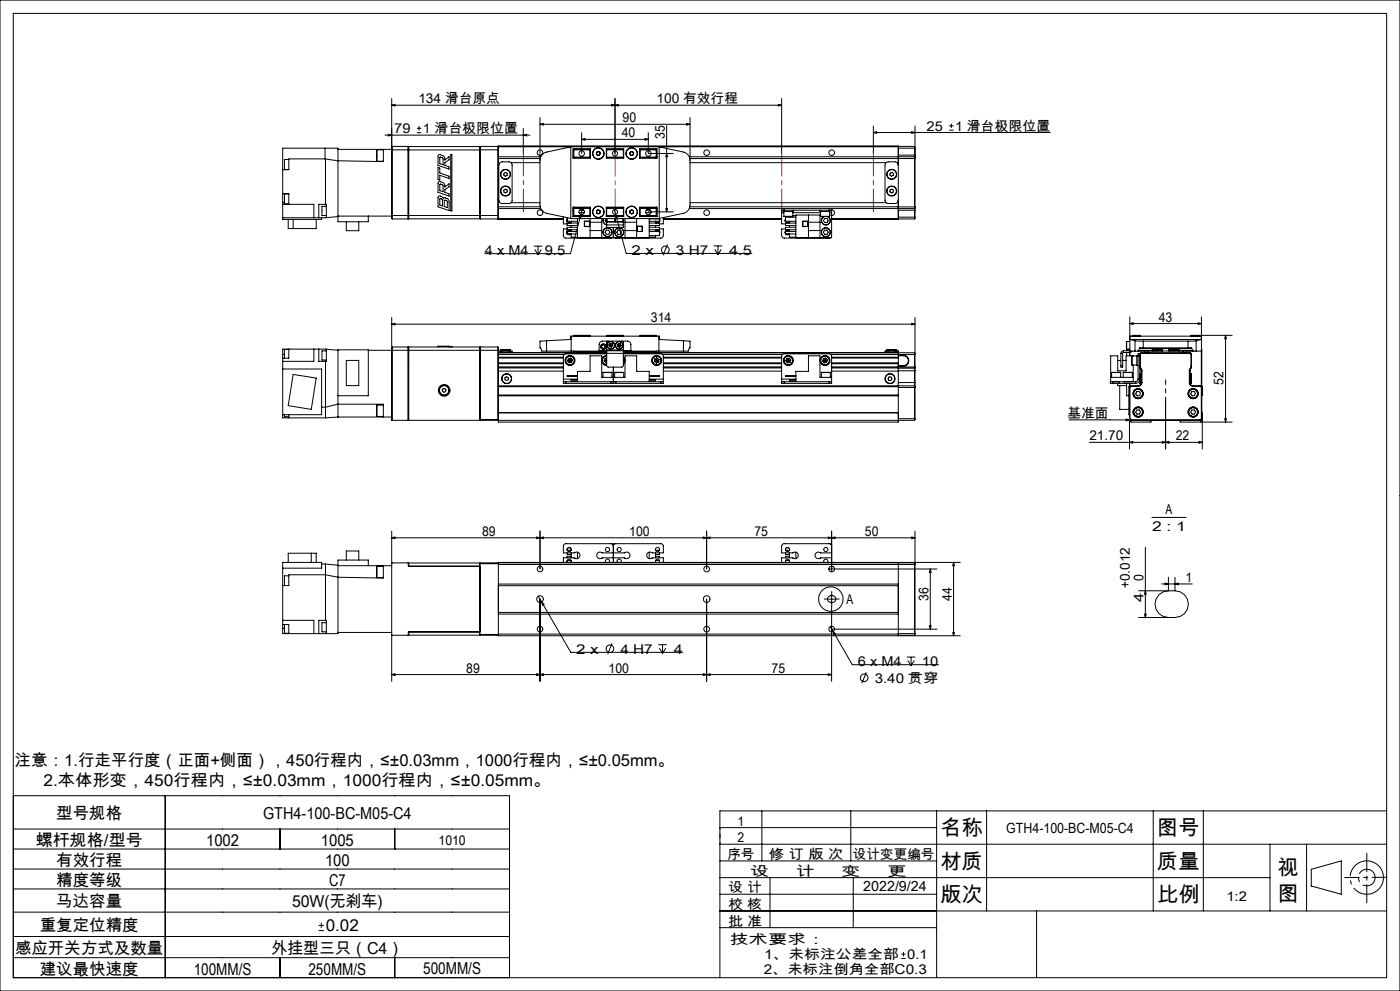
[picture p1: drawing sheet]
<svg xmlns="http://www.w3.org/2000/svg" width="420mm" height="297mm" viewBox="0 0 420 297" stroke-linecap="round" stroke-linejoin="round" font-family="sans-serif">
<g fill="none" stroke="#000" stroke-width=".3">
<path d="M0 0h420v297h-420zM4 4h412v289h-412zM117.5 31.5l1-.2v.5zM117.5 29.5v14.6M125.1 39.8h1.3M125.1 38.4h1.3M125.7 37.8v1.3M157 38.5v7.5M162 37.2l1-.2v.5zM162 35.2v26.3l.2 .9 1.3 1.4 7.7 1.7M162 37.2h45M174.5 39.8v6.2"/>
<path d="M183.5 31.3l1 .2-1 .3zM184.5 31.5l1-.2v.5zM184.5 29.5v16.5M194.5 39.8v6.2h7.5M200 37.7v25.8M206 37l1 .2-1 .3zM207 35.2v26.3l-.2 .9-.5 .8-.8 .6-7.7 1.7M233.5 31.3l1 .2-1 .3zM234.5 29.5v16.5M234.5 31.5h-117M262 39.7l1-.2v.5zM262 39.7h53.1"/>
<path d="M262 37.7v8.3M273.5 39.5l1 .2-1 .3zM274.5 37.7v24.3M284.8 39h1.3M284.8 37.7h1.3M285.4 37v1.3M84.8 58.1v2.6M84.8 58.1v-13.7h16.6v22.1h9.1v-1.7M84.8 58.1h1.8v3.1M86.6 58.1h-1.3v3h1.3M86.6 47.8h-1.3v3h1.3M97.5 47.6h-10.9v3.3h-1.8"/>
<path d="M97.5 47.6l.1 .1M97.5 44.4v3.2M97.6 47.7v13.5M101.4 44.8h16.1M113.1 44.9v3.4M113.1 44.9h1.9M113.1 48.3h1.9M115 44.8v3.6l-13.6-.2-3.8-.5M115.5 40.5h43.5M116.5 40.2l1 .3-1 .2zM117.5 44.1v.8M117.5 44.9v19.7"/>
<path d="M117.5 44.9h26.4M117.7 43.9v21.7M117.7 43.9l-.2 .2M117.7 43.9h4.7M122.4 43.9l.1 1M122.4 43.9v1M122.4 44.9v19.7M131.4 50.2l.5 .2v1.4l2.8 1v.7l-2.8-1v1.5l-.5-.2zM131.6 46.4h.1a1.54 1.54 0 0 1 1.8 1.6l1.2-1v.9l-1.2 .9v.8l1.2 .4v.7l-3.3-1.1zM131.6 54.5l.1-.1a1.54 1.54 0 0 1 1.8 1.7l1.2-1v.9l-1.2 .8v.8l1.2 .5v.7l-3.3-1.2zM131.6 58.8l.9 .1 .6 .5a1.17 1.17 0 0 1 1.6 1.2v2.5l-3.3-1.1zM132 47.1l.9 .4v1.9l-1-.4z"/>
<path d="M132 55.2l.9 .4v1.9l-1-.4zM132 59.5l.8 .3v1.9l-.9-.2zM133.3 60l.9 .3v1.9l-.9-.3zM135.2 46.3h.4v16.9h-.4zM143.9 44.9v-1h-21.3v21.7h21.3v-1M143.9 44.9v19.7M143.9 44.9l.1 .1M143.9 46.9h.1M144 44.9v19.7M144 44.9h5.5M144.1 43.9v21.7M144.1 43.9l-.1 1"/>
<path d="M144.1 43.9h5.3M149.4 43.9v21.7M149.4 43.9l.1 .2M149.5 44.1v.8M149.5 59.8l.2 .6M149.5 44v-.3h120v.3M149.5 44v.1M149.5 44.9v19.7M149.5 44h120M149.5 47.5h12.6M149.5 47h12.7M149.7 49.1l-.2 .6"/>
<path d="M149.9 48.8l.6-.3h2.1a.96 .96 0 0 1 1 1v10.5a.96 .96 0 0 1-1 1h-2a.96 .96 0 0 1-1-1v-10.5zM151.1 57l.5-.3 .5 .2 .1 .6-.5 .3-.5-.2zM151.2 51.9l.5-.2 .5 .3-.1 .6-.5 .2-.5-.3zM153.3 48.8h8.7M157 40.5l1-.3v.5zM171.2 44l-7.7 1.7-1.1 .9-.4 1.4M171.2 44v21.5M171.3 44h-.1M171.9 44.6h5.2v2.8h-5.2zM171.9 47h.1M172 44.9v2.5M172 44.9h5"/>
<path d="M172.2 44.8v2.4M172.2 44.8h4.9M172.2 44.8l-.2 .1M172.2 47.2h4.9M172.2 47.2v.2M174.5 41.8l1-.3v.5zM174.5 41.8h20M177 44.8v2.4M177 47.1h-5l.2 .1M178.9 46.1l.4 .4M179.1 45.5l-.2 .6M179.7 45.5h-.6"/>
<path d="M179.7 45.5l.4 .4M179.8 46.5h-.5M180.1 45.9l-.3 .6M181.9 44.6h5.2v2.8h-5.2zM181.9 44.8h5.2M181.9 47.2h5.2M182 44.8v2.4M182 44.9h5M182 47.1h5M187 44.8v2.4M188.9 45.9l.3 .6M189.2 46.5h.5"/>
<path d="M189.3 45.5h.5M189.3 45.5l-.4 .4M189.8 45.5l.3 .6M190.1 46.1l-.4 .4M191.9 44.8h4.9M191.9 44.6h5.2v2.8h-5.2zM192 44.8v2.4M192 44.9h5M192 47.1h5l-5.1 .1M193.5 41.5l1 .3-1 .2zM196.8 44.8v2.6M196.8 44.8l.2 .1"/>
<path d="M197 44.9v2.5M197 47h.1M197.7 44h.1M197.8 44l7.7 1.7 1.1 .9 .4 1.4M197.8 44v21.5M200 46l.2 1h-.5zM206.8 47h67.6M207 48.8h58.9M267.1 51.9l.5-.2 .4 .3-.1 .6-.5 .2-.5-.3zM267.1 56.9l.5-.2 .4 .3-.1 .6-.5 .2-.5-.3zM269.5 46.5v15.5M269.5 46.5h5v.7"/>
<path d="M269.5 49.5a.96 .96 0 0 0-1-1h-2a.96 .96 0 0 0-1 1v10.5a.96 .96 0 0 0 1 1h2a.96 .96 0 0 0 1-1M269.5 44v2.5M269.5 43.9h4.9M274.4 47v15.5M274.4 43.9v3.1M274.4 43.9l.1 .5h-5M274.4 47l.1 .2M274.5 47.2v.3h-67.6M84.8 60.7v5.1h11.7v-.5M84.8 61.2h9.4v4.1M84.8 60.7h.5M86.5 65.8v2.7h8.4v-2.7"/>
<path d="M87.9 65.8v2.7M97.9 61.8h-1.3v2.8h1.3M97.9 65.2v-4h-2.3v4.1M97.9 65.2l-13.1 .1M101.4 64.9l-3.5 .3M101.4 64.8h16.1M103.9 66.5v2.6h3.7v-2.6M117.5 64.6l.2 1M117.5 64.6h26.4M117.7 65.6h4.7M122.4 64.6v1M122.5 64.6l-.1 1"/>
<path d="M143.9 62.6h.1M144 64.6l.1 1M144 64.6h5.5M144 64.4l-.1 .2M144.1 65.6h5.3M149.5 64.6v.8M149.5 65.5v.3h19.5M149.5 65.4v.1M149.5 65.5h19.5M149.5 65.4l-.1 .2M149.5 62.5h12.7M149.5 62h12.6"/>
<path d="M153.3 60.7h8.7M160.1 73.8h2.6M160.4 74.8l1 1.5M161.4 73.8v2.5M162.4 74.8l-1 1.5M169 65v2.1h1.1M170.1 65.6l-.1 .2a.78 .78 0 0 0 .6 1M170.1 68.6h-1.1l.1 2.3 .7 .5 13.8-.1M170.1 65.2v1.1M170.1 69.4v.7h3.1M170.1 66.3h3.1M170.1 69.4h3.1"/>
<path d="M170.1 65.9v.4M170.1 69.4v.4M170.2 66.3a.63 .63 0 0 0 .6 .4 .63 .63 0 0 0 .5-.4v.5M170.2 70.1a.73 .73 0 0 0 1.1 0M170.4 70.1h.7M170.6 68.9l-.6 .4 .1 .8M170.9 68.9l.4 .2M171.2 65.5h26.6M171.3 66.6l-.4 .2M171.3 68.9v.5a.61 .61 0 0 0-.5-.4 .61 .61 0 0 0-.6 .4M171.3 67.6v.5M171.3 70.1v1h1.9"/>
<path d="M171.9 63.4h.1M171.9 64.8h.5M171.9 62.1h5.2v2.8h-5.2zM171.9 63h.1M171.9 62.5h.1M172 62.1v2.5M172 64.6h5M172 64.6l.2 .2M172.2 62.3v2.5M172.2 64.8h4.9M172.2 62.3l-.2 .1h5M172.2 62.3h4.9"/>
<path d="M172.2 62.1v.2M172.4 64.8l-.1 .1M172.4 64.8h.1M173.2 65.5v5.8h21.6v-5.8M173.2 64.8v.1M173.2 66.8h-3.1v.8h3.1M173.2 68.1h-3.1v.8h3.1M173.7 63.7h1.6M173.8 63h1.4M174.3 64.3v1l-.5-.1zM174.3 64.3l-3.2 11.7h-25.6M174.7 62.7l-.4 1.6"/>
<path d="M175.3 66.3h1.6v1.6h-1.6zM175.4 66.4h1.4v1.4h-1.4zM177 62.3v2.6M177 65.5v5.8M177 66.6h3.5M177 69.1h3.5M179 63.3l.1 .6M179.1 63.9l.5 .2M179.4 62.9l.6 .2M179.4 62.9l-.4 .4M180 63.1l.1 .6M180.1 63.7l-.5 .4"/>
<path d="M180.5 65.5v5.8M181.9 62.1h5.2v2.8h-5.2zM181.9 64.8h5.2M181.9 65.5l-.4 .6 .5 .6M181.9 69h.7l.4 .6-.4 .6h-.7l-.4-.6zM181.9 62.3h5.2M182 67.4v.8h5v-.8M182 67.4a1.4 1.4 0 0 1-1-1.9v.1a1.32 1.32 0 0 0 1 1.8M182 62.3v2.6M182 65.5v1.9M182 64.6h5M182 67.4h5"/>
<path d="M182 62.4h5M182.1 66.5h2.3M182.1 65.5v1M182.5 64.8v.1M184 68.2v3.1M184.3 62.8l.4 1.4M184.4 65.5v1M184.6 66.5h2.3M184.6 65.5v1M184.7 64.2l.5 .9-.5 .2zM184.7 64.2l3.2 11.7h37.7M185.4 69h.7l.4 .6-.4 .6h-.7l-.4-.6z"/>
<path d="M186.5 64.8v.1M186.9 65.5v1M187 65.6v1M187 65.8v.7M187 62.3v2.6M187 65.5v1.9M187.5 65.5v5.8M187.5 66.6h3.5M187.5 69.1h3.5M189 63.8l.5 .3M189 63.2v.6M189.5 62.9l.5 .3"/>
<path d="M189.5 62.9l-.5 .3M190 63.8l-.5 .3M190 63.2v.6M191 65.5v5.8M191.1 67.8h1.6v1.6h-1.6zM191.9 64.8h4.9M191.9 62.1h5.2v2.8h-5.2zM191.9 62.3l5.1 .1h-5M192 62.3v2.5M192 64.6h5M193.7 63.7h1.6M193.9 63h1.3"/>
<path d="M194.5 63.5h7.5M194.8 64.8v.1M194.8 65.6h3v.7M194.8 66.8h3v.8h-3M194.8 68.1h3v.8h-3M194.8 66.3h3M194.8 69.4h3M195.7 64.8v.1M195.7 64.8h1.4M195.7 64.8h.1M196.6 66.6l.5 .2M196.6 68.9l.1 .5a.61 .61 0 0 1 .6-.4 .61 .61 0 0 1 .5 .4"/>
<path d="M196.6 65.5v.1M196.6 67.6v.5M196.6 70.6v.5h-1.8M196.8 65.5l-.1 .1M196.8 62.1v2.7M197 63.4h.1M197 62.1v2.5M197 63h.1M197 62.5h.1M197 64.6l-.2 .2M197.1 68.9l-.5 .2M197.1 65.5l-.2 .1"/>
<path d="M197.4 65.5l.2 .1M197.4 68.9l.5 .4-.1 .8M197.7 65.5l.1 .1M197.8 65.6l.1 .8-.5 .4M197.8 68.6h1.2v2.1l-.3 .5-.4 .2-13.9-.1M197.8 69.4v.4M197.8 66.3a.63 .63 0 0 1-.5 .4 .63 .63 0 0 1-.6-.4l-.1 .5M197.8 65.9v.4M197.8 69.4v1.2h-3M199 65.2v1.9h-1.2M199 65.8h35.5M199 65.5h35.5"/>
<path d="M199.7 62.5h.5l-.2 1zM200.2 73.3l-1.3 3.2M206.8 62.5h28.5M206.9 62h62.6v.5M207 60.7h58.9M214.1 73.7h2.6M214.4 74.7l1 1.6M215.4 73.7v2.6M216.4 74.7l-1 1.6M234.5 63h.8M234.5 63v.7M234.5 62.5v.5"/>
<path d="M234.5 63.7v3.4h1.2M234.5 63.7h.7M235 63v.4h3v-.4M235.2 64.8h2.6M235.2 63.4v1.4M235.3 62.5v.5M235.3 63h13.4M235.3 62.5h13.4M235.7 65.6l-.2 .2a.78 .78 0 0 0 .6 1M235.7 68.6h-1.2l.1 2.3 .7 .5 13.8-.1M235.7 66.3a.63 .63 0 0 0 .5 .4 .63 .63 0 0 0 .6-.4l.1 .5M235.7 69.4v.7h3.1"/>
<path d="M235.7 66.3h3.1M235.7 69.4h3.1M235.7 65.9v.4M235.7 69.4v.4M235.7 70.1a.69 .69 0 0 0 1.1 0M235.9 70.1h.7M236.1 68.9l-.6 .4 .2 .8M236.4 68.9l.5 .2M236.9 66.6l-.5 .2M236.9 68.9l-.1 .5a.61 .61 0 0 0-.6-.4 .61 .61 0 0 0-.5 .4M236.9 64.9v.2M236.9 67.6v.5"/>
<path d="M236.9 70.1v1h1.9M237.8 64.6h1M237.8 63.4v1.4M237.8 63.7h8.4M238.8 65.1h-3.1v1.2M238.8 66.8h-3.1v.8h3.1M238.8 68.1h-3.1v.8h3.1M240.8 66.3h1.6v1.6h-1.6zM240.8 66.4h1.6v1.4h-1.6M242.5 64.4v6.9M242.5 66.6h3.5M242.5 69.1h3.5"/>
<path d="M246 63v.4h3v-.4M246 64.4v6.9M246.2 64.8h2.6M246.2 63.4v1.4M247.1 64.9l-.4 .3-.3 .9M247.3 64.9l-.5 .4-.3 .8M247.4 65.5h.7l.4 .6-.4 .6h-.7l-.4-.6zM247.4 69h.7l.4 .6-.4 .6h-.7l-.4-.6zM248.2 64.9a1.29 1.29 0 0 1 .3 2.3 1.29 1.29 0 0 1-2-1.1M248.4 64.9a1.34 1.34 0 0 1 .1 2.3 1.34 1.34 0 0 1-2.1-1.1M248.7 63h.8M248.7 62.5h25.7"/>
<path d="M248.7 62.5v.5M248.8 63.4v1.4M248.8 64.4h.7M248.8 63.7h.7M249.5 63v.7M249.5 62.9a.85 .85 0 0 1 .9 .8 .85 .85 0 0 1-.9 .9M249.5 62.5v.5M249.5 63.7v7.6h-10.7v-6.9h7.4M249.5 65.5h20M269.5 62v.5M269.5 62.5v.5M269.5 65.5v.3h-20"/>
<path d="M269.5 63v2.5M269.5 65.6h4.9M269.5 65.1h5M269.5 63h5M269.5 62h5M274.4 62.5v3.1M274.5 62v.3M274.5 62.3v.7M274.5 65.1l-.1 .5M274.5 63v2.1M274.5 62.3l-.1 .2M117.5 97.2l1-.3v.5z"/>
<path d="M117.5 95.1v30.9h156.9M117.5 97.2h157M273.5 96.9l1 .3-1 .2zM274.5 95.1v14.9M338.9 97l1-.3v.5zM338.9 95v10.7M338.9 97h21.5M359.4 96.7l1 .3-1 .2zM360.4 95v10.2h-1.6M84.8 106.2v1.1M84.8 107.3v17.9h12.8M84.8 110.6h11.7v13.7h-11.7"/>
<path d="M84.8 106.2h.5M86.6 104.7h-1.3v2.6M86.6 104.6v2.7h-1.8M87.9 112.2l7 1.1-1.5 9.4-6.9-1.1zM94.2 104.6v3.7h-9.4M95.6 104.6v3.7h2.3v-3.6M97.6 108.3v16.9M97.9 105.2h-1.3v2.7h1.3M97.9 104.7l-13.1-.1v1.6M97.9 104.7l3.5 .3M101.4 118.6h9.1v-13.8h-9.1v20.2M103.9 108h3.7v7.6h-3.7z"/>
<path d="M110.5 105h12M117.7 104v22M117.7 104l-.2 1M117.7 104h4.7M122.4 104v1M122.4 104h.1M122.4 105v21M122.5 104v1M122.5 109.5h.1M122.6 105v-1h21.3v1M122.6 105h21.3M122.6 105v21"/>
<path d="M131.4 104v-.3h3.3v.3M132.9 116.6l.5-.2 .4 .5-.2 .5-.5 .1-.4-.4zM135.2 104h.4M143.9 105l.1 .1M143.9 105v21M143.9 107h.1M144 105h5.5M144 105v21M144.1 104l-.1 1M144.1 104v21.7M144.1 104h5.3M149.4 104v21.7"/>
<path d="M149.4 104l.1 1M149.5 115.6v.3M149.5 105.7h1.1M149.5 115.9v10.6h120v-10.6M149.5 105.7h32.5M149.5 105v10.6M149.5 115.6h124.9M149.5 106.3h19.7M149.5 115.9h120M149.5 118.4h120M149.5 118.6h120M149.5 109h19.5"/>
<path d="M149.5 108.9h19.5M149.5 107.1h19.5M149.5 107.2h19.5M149.5 107.3h19.5M149.5 108.8h19.5M149.5 110h19.5M149.5 110.3h19.5M149.5 111.2h19.5M150.1 105.1l.1 .1M150.1 104.9h3M150.1 105.1h3M150.1 104.9v.2"/>
<path d="M150.1 104.9h.1M150.2 104.9h2.9M150.5 105.7h.1M150.6 105.2h-1v.5M150.6 105.2h2M150.6 105.2v.5M150.6 105.7h2M151.5 113.2l.5-.3 .5 .3v.6l-.5 .2-.5-.2zM152.6 105.7h29.4M152.6 105.2h1v.5M152.6 105.2v.5M153.1 105.1v.1"/>
<path d="M153.1 104.9v.2M164 102.1l-2 .1v2h.2a.92 .92 0 0 0 .4 1 .92 .92 0 0 0 .9 0h.5M164 102.1l7.2-.4v-1h26.6v1l7.2 .4M164 105.2h18M164 102.1v3.1M169 114.4v.5h.8M169 114.4h.8M169 113.6v.8M169 113.6h4.2M169.8 114.4h13.5M169.8 114.9h13.5M169.8 114.4v.5"/>
<path d="M170.3 108.1l.4 .6M170.6 107.4l-.3 .7M170.6 107.4l.4 .7M171 108.1h-.7M171 108.1l-.3 .6M171 108.1l.4 .6M171.3 107.3l.4 .6M171.3 107.3l-.7 .1M171.3 107.3l-.3 .8M171.3 100.7v4.5M171.4 108.7h-.7M171.7 107.9l-.3 .8"/>
<path d="M171.7 107.9l-.7 .2M172 100.6h5M172 100.6v.1M172 105.2v.5M172 105.4h10M172.2 100.5h4.8v.2M172.2 100.5v.2M172.2 105.2v.5M172.2 100.5l-.2 .1M173.2 113.7h-1.9v.4h1.9M173.2 114.4v-3.1h3.8v-4.7h3.5v6.5h7v-6.5h3.5v4.7h3.8v3.1M173.2 112.6h-3.1v.2h3.1"/>
<path d="M179.7 105.2v-1.9a1.09 1.09 0 0 1 1.1-1.1h7.4a1.09 1.09 0 0 1 1.1 1.1v1.9M179.7 105.1h2.3M180.9 111.7h2.7M180.9 111.7v1.4M181.3 108.1l.4 .6M181.6 107.4l-.3 .7M181.6 107.4l.4 .7M182 105.1v.8M182 104.9v.2M182 106.5a1.5 1.5 0 0 0-1.5 1.5 1.5 1.5 0 0 0 1.5 1.5M182 106.7a1.36 1.36 0 0 0-1.4 1.3 1.36 1.36 0 0 0 1.4 1.4M182 106l-12.7 .2-.3 .4v7"/>
<path d="M182 106.7a1.29 1.29 0 0 0-1.3 1.3 1.29 1.29 0 0 0 1.3 1.3M182 100.7v-.2h5v.2M182 105.1h5M182 104.9h5M182 105.9h5M182 105.9v3.6M182 107.4h-.4M182 108.7h-.3M182 108.1h-.7M182 108.1l-.3 .6M182 100.6h5M182.5 102.2l-.5 .5v2.2"/>
<path d="M182.7 103.4l.2 .5M182.7 103.4l.6 .1M182.9 103.9l.5 .1M183.1 102.9l-.4 .5M183.1 102.9l.5 .1M183.1 102.9l.2 .6M183.3 114.4h1.4M183.3 114.9h.7M183.3 103.5l-.4 .4M183.3 103.5l.1 .5M183.3 103.5l.5 .1M183.3 114.4v.5"/>
<path d="M183.6 111.7v1.4M183.6 103l.2 .6M183.6 103l-.3 .5M183.8 103.6l-.4 .4M184 114.9h.7M184 110v4.9M184.4 111.7h2.7M184.4 111.7v1.4M184.7 114.4h13.6M184.7 114.4v.5M184.7 114.9h13.6M185.2 103.4l.2 .5"/>
<path d="M185.2 103.4l.5 .1M185.4 103.9l.5 .1M185.6 102.9l-.4 .5M185.6 102.9l.5 .1M185.6 102.9l.1 .6M185.7 103.5l-.3 .4M185.7 103.5l.2 .5M185.7 103.5l.6 .1M186.1 103l.2 .6M186.1 103l-.4 .5M186.3 103.6l-.4 .4M186.5 102.2l.5 .5v2.2"/>
<path d="M187 105.1v.8M187 105.9v3.7l-.2 .4h-4.4l-.4-.5M187 104.9v.2M187 106.9a1.49 1.49 0 0 1 0 2.2M187 107.1a1.31 1.31 0 0 1 0 1.8l.1-.1a1.38 1.38 0 0 0-.1-1.6M187 106l11.7 .2 .3 .4v7M187 105.7h79.5M187 105.7h87.4M187 105.2h18M187 105.1h2.3M187 105.4h10M187.1 111.7v1.4"/>
<path d="M192 100.6h5M194.8 113.7h1.8v.4h-1.8M194.8 112.6h3v.2h-3M194.8 113.6h4.2M196.3 108.4l.7 .4M196.4 107.6l-.1 .8M196.4 107.6l.6 .5M196.8 100.5h-4.8v.2M196.8 100.5v.2M196.8 105.2v.5M196.8 100.5l.2 .1M197 108.1l.6 .4"/>
<path d="M197 108.1v.7M197 108.1l-.7 .3M197 100.6v.1M197 105.2v.5M197.1 107.3l-.7 .3M197.1 107.3l.6 .4M197.1 107.3l-.1 .8M197.6 108.5l-.6 .3M197.7 100.7v4.5M197.7 107.7l-.1 .8M197.7 107.7l-.7 .4M198.3 114.4h.7"/>
<path d="M198.3 114.4v.5M198.8 106.3h35.9M199 114.4v.5h-.7M199 113.6v.8M199 109h35.5M199 108.9h35.5M199 107.1h35.5M199 107.2h35.5M199 107.3h35.5M199 108.8h35.5M199 110h35.5M199 110.3h35.5"/>
<path d="M199 111.2h35.5M205 102.1l2 .1v2h-.2a.92 .92 0 0 1-.4 1 .92 .92 0 0 1-.9 0h-.5M205 102.1v3.1M234.5 114.4v.5h.8M234.5 114.4h.8M234.5 113.6v-6.8l.4-.7 14-.1 .6 .6v8.3h-.8M234.5 113.6v.8M234.5 113.6h4.3M235.3 114.4h13.4M235.3 114.9h13.4M235.3 114.4v.5M235.8 108.1l.4 .6"/>
<path d="M236 107.4l-.2 .7M236 107.4l.5 .7M236.5 108.1h-.7M236.5 108.1l-.3 .6M236.5 108.1l.5 .6M236.8 107.3l.4 .6M236.8 107.3l-.8 .1M236.8 107.3l-.3 .8M237 108.7h-.8M237.2 107.9l-.2 .8M237.2 107.9l-.7 .2M238.8 113.7h-1.9v.4h1.9"/>
<path d="M238.8 112.6h-3.1v.2h3.1M246.4 111.7h2.7M246.4 111.7v1.4M246.8 108.1l.4 .6M247.1 107.4l-.3 .7M247.1 107.4l.4 .7M247.5 108.1h-.7M247.5 108.1l-.3 .6M247.5 108.1l.4 .6M247.8 107.3l.4 .6M247.8 107.3l-.7 .1M247.8 107.3l-.3 .8"/>
<path d="M247.9 108.7h-.7M248.2 107.9l-.3 .8M248.2 107.9l-.7 .2M248.7 114.4h.8M248.7 114.4v.5M249.1 111.7v1.4M249.5 113.1h-3.5v-6.5h-3.5v4.7h-3.7v3.1M249.5 109h20M249.5 108.9h20M249.5 107.1h20M249.5 107.2h20M249.5 107.3h20"/>
<path d="M249.5 108.8h20M249.5 110h20M249.5 110.3h20M249.5 111.2h20M266 105.1l.1 .1M266 104.9h3M266 105.1h3M266 104.9v.2M266.5 105.7h3M266.5 105.2h-1v.5M266.5 105.2h2M266.5 105.2v.5"/>
<path d="M266.7 113h.6l.3 .5-.3 .5h-.6l-.3-.6zM268.5 105.2h1v4.8M268.5 105.2v.5M269 105.1l-.1 .1M269 105.1h.1M269 104.9v.2M269.5 111.2v4.7M269.5 110v.3M269.5 110.3v.9M269.5 110h5M269.5 116.1h5M269.5 114.6h5"/>
<path d="M269.5 106.4h1.5M269.5 106.6h1.5M269.5 109.7h1.5M269.5 110.3h4.9M269.5 109.6h1.5M269.5 111.1h5M271 106.4a1.66 1.66 0 0 1 1.7 1.7 1.66 1.66 0 0 1-1.7 1.6M271 106.6a1.5 1.5 0 0 1 1.5 1.5 1.5 1.5 0 0 1-1.5 1.5M271 106.4v.2M271 109.6v.1M274.4 115.6v10.4M274.4 110.3v5.3"/>
<path d="M274.4 105.7v4.6M274.4 105.7l.1 .6h-25.2M274.4 115.6l.1 .2M274.5 115.8v.3M274.5 114.6v1.2M274.5 110v.2M274.5 110.2v.9M274.5 111.1v3.5M274.5 116.1v9.4M274.5 110.2l-.1 .1M333.2 114.4l-.1 .5h.7M333.2 113.1h6.8"/>
<path d="M333.2 114.4h7.5M333.5 111.7h2.7M333.5 111.7v1.4M333.8 114.9h2M333.8 114.4v.5M335.3 114.9v.7h2.7M335.3 108h1M335.8 114.9h1.5M335.8 114.4v.5M335.9 115.6v7.1h2.8M336.2 111.7v1.4M336.3 109.5v.5h.5v-.5"/>
<path d="M336.3 109.5h.5M336.3 105.9h.5M336.3 105.9v3.6M336.8 108h1M336.8 105.9v3.6M337 111.7h2.7M337 111.7v1.4M337 105.1l-.4 .2-.3 .6M337 105.7l-.2 .2M337 105.1h1.9M337 105.7h1.9M337 105.1v.6"/>
<path d="M337.3 114.9h3.4M337.3 114.4v.5M338 102.3v2.3M338 114.9v3.7h.8M338 104.6h.9M338 102.3h.9M338 105.7v.9M338.7 118.6v5.7h.1M338.8 105v.1M338.8 105.7v.9M338.8 114.9v.8M338.8 116.1v9.4"/>
<path d="M338.8 105h.1M338.8 104.8h-.8v.3M338.8 116.1h.2M338.9 104.6l-.1 .4M338.9 100.7h.1M338.9 105.2h1.6M338.9 100.7h21.5M339 105.6v1M339 114.9v.7M339 116.1v9.4M339.3 115.8l-.3 .3M339.3 115.8l-.2-.1-.3 .4"/>
<path d="M339.3 115.8h2.1M339.5 106.7l.1 2.7zM339.6 105.2l-.7 .5M339.6 109.4h1.4M339.7 100.6h2.5M339.7 100.6v.1M339.7 111.7v1.4M339.8 100.5h2.2M339.8 100.5v.2M339.8 100.5l-.1 .1M340 106.6v.1M340 109.4v5"/>
<path d="M340.5 102.1l2.5 .1M340.5 105.2h.9M340.5 102.1v3.1M340.7 114.4v.5M341 117.4l.7-.1 .5 .6-.3 .7h-.8l-.4-.5zM341 106.7l-3.2-.1v4.5h-2.5v-4.5h-2.1v7.8M341.4 106.5h-.4v3h.4M341.4 113.6l-.1 .4-.6 .4M341.4 115.6l-2.7 .2v2.6l.1 .1M341.4 105.2h2M341.4 113.6h.5M341.4 106.8h.5"/>
<path d="M341.4 106.8v6.8M341.4 115.6v.2M341.5 105.1h4.2M341.9 106.3v-.3h-.5v.8M341.9 113.6a1.33 1.33 0 0 1-1.2 1.3M341.9 106.3h.2M341.9 106.3v7.3M342 100.5v.2M342 104.2v.3M342 104.5h15.3M342 100.5l.2 .1M342.1 112v3"/>
<path d="M342.1 112h.2M342.1 115h.2M342.1 110l.1 .2M342.1 110.3l.3 .8M342.1 110v.3M342.1 106.3v3.7M342.2 110.4l.2 .5v4.1M342.2 104.2l-.2 .3M342.2 110.2l.4 .9M342.2 100.6v.1M342.2 110.2l-.1 .1M342.3 112l.1 .1"/>
<path d="M342.3 112v3M342.4 114.9l-.1 .1M342.4 105.9l-.3 .4M342.4 105.7l-.5 .6M342.4 114.6a1.02 1.02 0 0 1-1 1M342.4 105.7h14.5M342.4 105.9h14.5M342.4 114.6h.2M342.4 111.1h.2M342.4 105.7v.2M342.4 111.1v3.5M342.6 114.6a1.14 1.14 0 0 1-1.2 1.2"/>
<path d="M342.6 111.1v3.5M343 104.2h-.3a1.02 1.02 0 0 0-1.3 1M343 102.2h13.4M343 102.2v2M343 104.2h13.4M343.4 105.2v.5h1M343.4 105.2h1M343.7 105.7h.1M344.4 105.2h10.5M344.4 105.7h.3M344.4 105.2v.5M345.7 105.1l.1 .1"/>
<path d="M345.7 104.9h3M345.7 105.1h3M345.7 104.9v.2M348.7 105.1l-.1 .1M348.7 104.9v.2M350.7 104.9h3M350.7 105.1l.1 .1M350.7 105.1h3M350.7 104.9v.2M353.7 105.1l-.1 .1M353.7 105.1h4.2M353.7 104.9v.2"/>
<path d="M354.9 105.2h1M354.9 105.7h-.2M354.9 105.2v.5M355.7 105.7h.1M355.9 105.2v.5h-1M355.9 105.2h2M356.4 104.2h.3a1.01 1.01 0 0 1 1.2 1M356.4 102.2v2M356.8 114.6a1.09 1.09 0 0 0 1.1 1.2M356.8 114.6h.1M356.8 111.1h.1M356.8 111.1v3.5"/>
<path d="M356.9 105.9l.4 .4M356.9 114.6a.96 .96 0 0 0 1 1M356.9 105.7l.5 .6M356.9 105.7v.2M356.9 111.1v3.5M357 114.9v.1M357 112v.1M357 112v3M357 112h.3M357 115h.3M357.2 110.2l-.4 .9M357.2 110.2l.1 .1"/>
<path d="M357.2 100.6h2.5M357.2 100.6v.1M357.2 110.4l-.2 .7v3.9M357.2 104.2l.1 .3M357.3 110.3l-.4 .8M357.3 112v3M357.3 110l-.1 .2M357.3 110h.1M357.3 106.3h.1M357.3 106.3v3.7M357.3 100.5v.2M357.3 104.2v.3"/>
<path d="M357.3 100.5l-.1 .1M357.4 110l-.1 .3M357.4 106.3v3.7M357.5 117.4l.7-.1 .4 .6-.2 .7h-.8l-.4-.5zM357.9 105.2h.9M357.9 115.6l2.8 .2-.2 2.7M357.9 115.8h2.1M357.9 115.6v.2M358.8 102.1l-2.4 .1M358.8 102.1v3.1M359.7 100.6l-.2-.1v.2M359.7 100.6v.1"/>
<path d="M360 115.8l.4 .3M360 115.8l.3-.1 .2 .4M360.4 116.1h.1M360.4 101.7h-21.5l1.6 .4M360.4 101.7l-1.6 .4M360.4 100.7v1M360.4 105.2v10.4M360.4 116.1v9.4M360.4 104.6l.1 .4M360.4 105h.1M360.5 105v10.7M360.5 116.1v9.4"/>
<path d="M367.7 100.5v26M367.7 100.5l.2 1h-.5zM369.6 100.5h-12.3M85.3 124.3v.6h1.3M86.6 124.3v.9M96.5 122h1.1l3.8-.9h13.6v3.9M101.4 125h16.1M101.4 125l-3.8 .2M113.1 121.4v3.4M113.1 121.4h1.9M113.1 124.8h1.9M144.1 125.7l-.1 .2"/>
<path d="M144.1 125.7h5.3M149.4 125.7l.1 .2M149.5 123.8h120M149.5 123.6h120M269.5 125.5h5M274.5 125.5l-.1 .5M320.7 125.8l18.1 .1M337.8 125.6l1 .3-1 .2zM338.8 125.5l.5 .5M338.8 125.5h.2M338.8 132.6l1-.3v.5zM339 125.5l.3 .3"/>
<path d="M339.3 125.8h20.7M339.3 126h20.7M339.3 125.8v.2M341 122.9l.7-.1 .5 .6-.3 .7h-.8l-.4-.5zM345.7 126l-.5 .5h-5.9l-.5-.5v8.5M348.7 132.3l1 .3-1 .2zM349.7 132.6l1-.3v.5zM349.7 120.4v14.1M353.7 126l.5 .5h15.4M357.5 122.9l.7-.1 .4 .6-.2 .7h-.8l-.4-.5zM359.7 132.3l1 .3-1 .2zM360 125.8v.2"/>
<path d="M360.4 125.5l-.4 .3M360.4 125.5h.1M360.5 125.5l-.5 .5M360.5 123.5l.2 11M360.7 126l-.5 .5M360.7 132.6h-33.9M367.4 125.5h.5l-.2 1zM117.5 159.2v45M162 159.2v11.3M212 159.2v11.3M249.5 159.2v12.2M274.5 159.2v30.7"/>
<path d="M345.6 155.1h10.2M84.8 170.3h11.7v-1.7h-11.7v18.6M86.5 168.6v-2.8h8.4v2.8M86.6 172.6h-1.3v2.9M93.4 165.8v2.8M96.5 169h1.1M97.6 169v16.9M97.6 169l3.8 .4M101.4 169.5h16.1M103.9 167.8v-2.7h3.7v2.7M110.5 169.5v-1.7h-9.1v22.1h-16.6v-1.6M113.1 169.7v3.4"/>
<path d="M113.1 169.7h1.9M113.1 173.1h1.9M115 169.5v3.7l-13.6-.2-3.8-.7h-11v3.2h-1.8M117.5 161.2l1-.3v.5zM117.5 168.8l4.9-.1 .1 1h21.4l.1 .2M122.6 168.7h21.3v1h-21.3zM144 168.9h5.5M149.5 168.8h-5.5v21.4h5.5M149.5 168.7h124.9M149.5 175h120M149.5 175.5h120M161 160.9l1 .3-1 .2z"/>
<path d="M161.5 178.7l1 1.7M162 179.6v24.6M162 161.2l1-.3v.5zM169 168.6v-1.4h3.3a1.03 1.03 0 0 0 1.4 0 1.03 1.03 0 0 0 0-1.5 1.03 1.03 0 0 0-1.4 0h-3.3l.1-2.4 .5-.4h13.8l.4 .3 .2 .5 .1-.4 .5-.4h13.8l.4 .3 .2 .3v2.2h-3.2a1.03 1.03 0 0 0-1.5 0 1.03 1.03 0 0 0 0 1.5 1.03 1.03 0 0 0 1.5 0h3.2v1.4M170.1 168.4l.1-.4h1.1v.4M170.1 164.5v.4M170.1 165.7v.5h1.2M170.2 164.9h1.1M170.3 168.6a.63 .63 0 0 1 .5-1 .63 .63 0 0 1 .5 1M170.4 164.2h.7M171.3 164.5v.4M171.3 165.7v1.5"/>
<path d="M171.3 166.7h-1.2v.5M173.2 165.5v1.9M179.2 165.9a1.03 1.03 0 0 1 1.5-.2h6.6a1.03 1.03 0 0 1 1.4 0 1.03 1.03 0 0 1 0 1.5 1.03 1.03 0 0 1-1.4 0h-6.6a1.01 1.01 0 0 1-1.4 0 1.01 1.01 0 0 1-.1-1.3zM181.7 168.6a.64 .64 0 0 1 .5-1 .64 .64 0 0 1 .6 1M183.6 163.1h.8M184 163.1v5.5M185.2 168.6a.63 .63 0 0 1 .6-1 .63 .63 0 0 1 .5 1M194.8 165.5v1.9M196.6 164.5v.4M196.6 165.7v1.5M196.6 168.4v-.4h1.2v.4M196.6 166.7h1.2v.5"/>
<path d="M196.7 164.9h1.1M196.7 168.6a.63 .63 0 0 1 .6-1 .63 .63 0 0 1 .5 1M197.8 164.5v.4M197.8 165.7v.5h-1.2M211 160.9l1 .3-1 .2zM212 179.6v24.6M212 161.2l1-.3v.5zM235.7 168.4v-.4h1.2v.4M235.7 164.5v.4M235.7 165.7v.5h1.2M235.7 164.9h1.1M235.7 168.6a.64 .64 0 0 1 .6-1 .64 .64 0 0 1 .5 1"/>
<path d="M235.9 164.2h.7M236.9 164.5v.4M236.9 165.7v1.5M236.9 166.7h-1.2v.5M238.8 165.5v1.9M247.2 168.6a.64 .64 0 0 1 .6-1 .64 .64 0 0 1 .5 1M248.2 179.6h2.6M248.5 160.9l1 .3-1 .2zM248.5 178.8a1.21 1.21 0 0 1 1.7-.2 1.21 1.21 0 0 1 .3 1.7 1.21 1.21 0 0 1-1.7 .1 1.21 1.21 0 0 1-.3-1.6zM248.6 170.5h32.5M249.1 163.1h.4M249.5 161.2l1-.3v.5z"/>
<path d="M249.5 163.7l-.1-.4-.5-.4h-13.8l-.5 .4-.1 2.4h3.2a1.03 1.03 0 0 1 1.5 0 1.03 1.03 0 0 1 0 1.5 1.03 1.03 0 0 1-1.5 0h-3.2v1.4M249.5 165.7h-3.3a1.03 1.03 0 0 0-1.4 0 1.03 1.03 0 0 0 0 1.5 1.03 1.03 0 0 0 1.4 0h3.3M249.5 178.3v2.5M269.5 168.6v21.9M273.5 160.9l1 .3-1 .2zM274.4 168.7v21.7M274.4 168.7l.1 .5h-125M274.5 161.2h-157M279.1 170.5v18.1M279.1 170.5l.2 1.1h-.5zM286.1 168.6v21.9M286.1 168.6l.2 .9h-.5z"/>
<path d="M288.1 168.6h-138.6v21.9h138.6M341.6 177.1h10.9M343.6 164v21.1M343.6 177.1l.3 1h-.5zM348.5 175h9.2M349.5 174.8l1 .2-1 .3zM350.5 173v4.1a4 4 0 0 0-4 4 4 4 0 0 0 4 4M352.5 175l1-.2v.5zM352.5 177.1a4 4 0 0 1 4 4 4 4 0 0 1-4 4h-10.9M352.5 173v4.1M84.8 187.2v1.1M84.8 185.9h9.4v4"/>
<path d="M84.8 187.2h1.8v2.7M84.8 188.3h.5M85.3 187.2v2.6h1.3M95.6 189.9v-4h2.3v4M97.9 186.6h-1.3v2.8h1.3M101.4 189.5h16.1M122.6 189.4v1h21.3v-1M143.9 189.4h-21.4l-.1 1-4.9-.2M144 189.2l-.1 .2M144 190.1h5.5M149.5 184h120M149.5 190h120"/>
<path d="M149.5 183.5h120M162.5 180.4l.7 .7-.4 .3zM162.5 180.4l8.7 15.1h33.7M183.6 192.8l-1.3 3.3M197.5 193.2h2.6M197.8 194.2l1 1.6M198.8 193.2v2.6M199.7 194.2l-.9 1.6M249.1 187.8l.8 1.5M249.5 188.6h31.6M249.5 181.8v22.4M249.9 189.3l.7 .7-.4 .3z"/>
<path d="M249.9 189.3l5.8 9.9h25.9M269.5 190.4h4.9M269.5 189.9h5M272 196.9h2.6M272.3 197.9l1 1.6M273.3 196.9v2.6M274.3 197.9l-1 1.6M274.5 189.9l-.1 .5M278.8 187.5h.5l-.2 1.1zM285.8 189.5h.5l-.2 1zM343.4 184.1h.5l-.3 1zM117.5 202.2l1-.3v.6z"/>
<path d="M117.5 202.2h132M161 201.9l1 .3-1 .3zM162 202.2l1-.3v.6zM211 201.9l1 .3-1 .3zM212 202.2l1-.3v.6zM248.5 201.9l1 .3-1 .3zM259.9 201.5l-1.3 3.2M4 238.5h148.9v54.5M49.6 238.5v54.5M4 248.5h148.9M4 254.5h148.9M84 248.5v6"/>
<path d="M118.4 248.5v6M216 253h200M216 248h65M216 258h65M228.6 243v15M255.2 243v15M281 243v50M296 243v30M346 243v30M361 243v30M381 253v20M392 253v20"/>
<path d="M416 243h-200v50M4 260.5h148.9M4 266.4h148.9M4 273.4h148.9M95.6 278.9h1.6M95.6 277.4h1.6M96.4 276.5v1.6M216 278h65M216 273h200M216 263h165M216 268h65M231 263v15"/>
<path d="M256 263v15M311 273v20M393.4 260.5l9-2.5v10l-9-2.5zM4 280.7h148.9M4 287h148.9M84 287v6M118.4 287v6M270.4 287.3h1.3M270.4 286h1.3M271 285.3v1.3"/>
<circle cx="151.7" cy="52.3" r="1.42"/>
<circle cx="151.7" cy="57.2" r="1.42"/>
<circle cx="151.7" cy="52.2" r="1.49"/>
<circle cx="151.7" cy="57.2" r="1.5"/>
<circle cx="162" cy="45.8" r=".84"/>
<circle cx="174.5" cy="46" r=".83"/>
<circle cx="179.5" cy="46" r="1.67"/>
<circle cx="179.5" cy="46" r="1.73"/>
<circle cx="184.5" cy="46" r=".75"/>
<circle cx="189.5" cy="46" r="1.73"/>
<circle cx="189.5" cy="46" r="1.69"/>
<circle cx="194.5" cy="46" r=".84"/>
<circle cx="212" cy="45.7" r=".85"/>
<circle cx="249.5" cy="45.7" r=".85"/>
<circle cx="267.5" cy="52.3" r="1.42"/>
<circle cx="267.5" cy="57.2" r="1.49"/>
<circle cx="267.5" cy="52.2" r="1.49"/>
<circle cx="267.5" cy="57.3" r="1.43"/>
<circle cx="162" cy="63.7" r=".84"/>
<circle cx="174.5" cy="63.5" r=".83"/>
<circle cx="179.5" cy="63.5" r="1.73"/>
<circle cx="179.5" cy="63.5" r="1.69"/>
<circle cx="182.2" cy="69.6" r="1.34"/>
<circle cx="182.3" cy="69.6" r="1.31"/>
<circle cx="184.5" cy="63.5" r=".75"/>
<circle cx="185.7" cy="69.6" r="1.3"/>
<circle cx="185.8" cy="69.6" r="1.35"/>
<circle cx="189.5" cy="63.5" r="1.69"/>
<circle cx="189.5" cy="63.5" r="1.73"/>
<circle cx="194.5" cy="63.5" r=".84"/>
<circle cx="199.6" cy="74.9" r="1.15"/>
<circle cx="212" cy="63.7" r=".85"/>
<circle cx="247.7" cy="69.6" r="1.3"/>
<circle cx="133.2" cy="117" r="1.44"/>
<circle cx="133.2" cy="117" r="1.51"/>
<circle cx="133.3" cy="117" r="1.75"/>
<circle cx="152" cy="113.5" r="1.43"/>
<circle cx="152" cy="113.5" r="1.5"/>
<circle cx="171" cy="108.1" r="1.36"/>
<circle cx="171" cy="108" r="1.29"/>
<circle cx="171" cy="108" r="1.5"/>
<circle cx="181" cy="103.9" r=".76"/>
<circle cx="181" cy="103.9" r=".5"/>
<circle cx="181" cy="103.9" r=".84"/>
<circle cx="183.2" cy="103.5" r="1.09"/>
<circle cx="183.3" cy="103.5" r="1.15"/>
<circle cx="185.8" cy="103.5" r="1.09"/>
<circle cx="185.8" cy="103.5" r="1.15"/>
<circle cx="197" cy="108.1" r="1.49"/>
<circle cx="197" cy="108" r="1.3"/>
<circle cx="236.5" cy="108" r="1.3"/>
<circle cx="236.5" cy="108" r="1.51"/>
<circle cx="236.5" cy="108.1" r="1.35"/>
<circle cx="247.5" cy="108" r="1.3"/>
<circle cx="247.5" cy="108.1" r="1.34"/>
<circle cx="247.5" cy="108" r="1.51"/>
<circle cx="267" cy="113.5" r="1.5"/>
<circle cx="267" cy="113.5" r="1.43"/>
<circle cx="341.4" cy="118" r="1.51"/>
<circle cx="341.4" cy="118" r="1.37"/>
<circle cx="341.4" cy="118" r="1.32"/>
<circle cx="357.9" cy="118" r="1.32"/>
<circle cx="357.9" cy="118" r="1.51"/>
<circle cx="357.9" cy="118" r="1.37"/>
<circle cx="341.4" cy="123.5" r="1.51"/>
<circle cx="341.4" cy="123.5" r="1.37"/>
<circle cx="341.4" cy="123.5" r="1.32"/>
<circle cx="357.9" cy="123.5" r="1.32"/>
<circle cx="357.9" cy="123.5" r="1.51"/>
<circle cx="357.9" cy="123.5" r="1.37"/>
<circle cx="162" cy="170.5" r=".84"/>
<circle cx="162" cy="179.5" r="1.02"/>
<circle cx="170.7" cy="164.7" r=".63"/>
<circle cx="182.2" cy="164.7" r=".63"/>
<circle cx="185.8" cy="164.7" r=".62"/>
<circle cx="197.3" cy="164.7" r=".62"/>
<circle cx="212" cy="179.6" r="1.01"/>
<circle cx="212" cy="170.5" r=".86"/>
<circle cx="236.2" cy="164.7" r=".63"/>
<circle cx="247.7" cy="164.7" r=".63"/>
<circle cx="249.3" cy="179.5" r="3.6"/>
<circle cx="249.5" cy="170.5" r=".86"/>
<circle cx="162" cy="188.5" r=".85"/>
<circle cx="183" cy="194.4" r="1.15"/>
<circle cx="212" cy="188.5" r=".87"/>
<circle cx="249.5" cy="188.5" r=".87"/>
<circle cx="259.3" cy="203.1" r="1.13"/>
</g>
<path d="M412.4 262.3a2.5 2.5 0 0 0-4.1-1.1 2.5 2.5 0 0 0 1 4.2 2.5 2.5 0 0 0 3.2-2.9l-.1-.2" fill="none" stroke="#000" stroke-width=".3" stroke-dasharray="30.5 1.3 1.3 1.3" stroke-dashoffset="24.5" stroke-linecap="butt"/>
<path d="M414.8 261.5a5 5 0 0 0-8.3-2 5 5 0 0 0 2.2 8.3 5 5 0 0 0 6.2-6l-.1-.3" fill="none" stroke="#000" stroke-width=".3" stroke-dasharray="30.5 1.3 1.3 1.3" stroke-dashoffset="16.7" stroke-linecap="butt"/>
<path d="M248.3 179.5h-1M249.5 178.3v-1M250.8 179.5h1M249.5 180.8v1" fill="none" stroke="#000" stroke-width=".3" stroke-dasharray="30.5 1.3 1.3 1.3"/>
<path d="M349.7 113.9v6.5" fill="none" stroke="#000" stroke-width=".3" stroke-dasharray="30.5 1.3 1.3 1.3" stroke-dashoffset="29.1"/>
<path d="M410 255.7v14.9" fill="none" stroke="#000" stroke-width=".3" stroke-dasharray="30.5 1.3 1.3 1.3" stroke-dashoffset="25"/>
<path d="M403.4 263l12.6-.1" fill="none" stroke="#000" stroke-width=".3" stroke-dasharray="30.5 1.3 1.3 1.3" stroke-dashoffset="26.1"/>
<path d="M216 248v5" fill="none" stroke="#000" stroke-width=".3" stroke-dasharray="30.5 1.3 1.3 1.3" stroke-dashoffset="29.9"/>
<path d="M157 63.5v-17.5M184.5 63.5v-17.5M234.5 63.5v-17.5M262 63.5v-17.5" fill="none" stroke="#f00" stroke-width=".3" stroke-dasharray="30.5 1.3 1.3 1.3" stroke-dashoffset="23.6"/>
<g fill="#000">
<path d="M337.8 125.6l1 .3-1 .2z"/>
<path d="M206 37l1 .2-1 .3zM162 37.2l1-.2v.5zM273.5 160.9l1 .3-1 .2zM249.5 161.2l1-.3v.5zM359.7 132.3l1 .3-1 .2zM349.7 132.6l1-.3v.5z"/>
<path d="M273.5 39.5l1 .2-1 .3zM262 39.7l1-.2v.5zM233.5 31.3l1 .2-1 .3zM184.5 31.5l1-.2v.5z"/>
<path d="M116.5 40.2l1 .3-1 .2zM157 40.5l1-.3v.5z"/>
<path d="M200 46l.2 1h-.5zM199.7 62.5h.5l-.2 1zM279.1 170.5l.2 1.1h-.5zM278.8 187.5h.5l-.2 1.1zM286.1 168.6l.2 .9h-.5zM285.8 189.5h.5l-.2 1zM367.7 100.5l.2 1h-.5zM367.4 125.5h.5l-.2 1z"/>
<path d="M117.5 97.2l1-.3v.5zM273.5 96.9l1 .3-1 .2zM117.5 31.5l1-.2v.5zM183.5 31.3l1 .2-1 .3zM174.3 64.3l-.5 .9 .5 .1zM174.5 41.8l1-.3v.5zM193.5 41.5l1 .3-1 .2zM184.7 64.2v1.1l.5-.2zM117.5 161.2l1-.3v.5zM161 160.9l1 .3-1 .2zM117.5 202.2l1-.3v.6zM161 201.9l1 .3-1 .3zM162 202.2l1-.3v.6zM211 201.9l1 .3-1 .3zM212 202.2l1-.3v.6zM248.5 201.9l1 .3-1 .3zM162.5 180.4l.3 1 .4-.3zM249.9 189.3l.3 1 .4-.3zM338.8 132.6l1-.3v.5zM348.7 132.3l1 .3-1 .2z"/>
<path d="M338.9 97l1-.3v.5zM359.4 96.7l1 .3-1 .2z"/>
<path d="M162 161.2l1-.3v.5zM211 160.9l1 .3-1 .2z"/>
<path d="M212 161.2l1-.3v.5zM248.5 160.9l1 .3-1 .2z"/>
<path d="M343.6 177.1l.3 1h-.5zM343.4 184.1h.5l-.3 1z"/>
<path d="M352.5 175l1-.2v.5zM349.5 174.8l1 .2-1 .3z"/>
</g>
<path d="M338.8 125.5v.5" fill="none" stroke="#f00" stroke-width=".3"/>
<g font-size="6.3">
<text x="282.1" y="250.3">名称</text>
<text x="347.1" y="250.3">图号</text>
<text x="282.1" y="260.3">材质</text>
<text x="347.1" y="260.3">质量</text>
<text x="383.3" y="262.1">视</text>
<text x="383.3" y="269.9">图</text>
<text x="282.1" y="270.3">版次</text>
<text x="347.1" y="270.3">比例</text>
</g>
<g font-size="4.9">
<text x="4.4" y="229.7">注意：1.行走平行度（正面+侧面），450行程内，≤±0.03mm，1000行程内，≤±0.05mm。</text>
<text x="13.1" y="235.6">2.本体形变，450行程内，≤±0.03mm，1000行程内，≤±0.05mm。</text>
<text x="16.9" y="245.5">型号规格</text>
<text x="78.9" y="245.5">GTH4-100-BC-M05-C4</text>
<text x="10.7" y="253.5">螺杆规格/型号</text>
<text x="61.8" y="253.5">1002</text>
<text x="96.3" y="253.5">1005</text>
<text x="16.9" y="259.5">有效行程</text>
<text x="97.5" y="259.5">100</text>
<text x="16.9" y="265.5">精度等级</text>
<text x="98.7" y="265.5">C7</text>
<text x="16.9" y="272">马达容量</text>
<text x="87.6" y="272">50W(无刹车)</text>
<text x="11.9" y="279.1">重复定位精度</text>
<text x="97.7" y="279.1">0.02</text>
<text x="4.5" y="285.9">感应开关方式及数量</text>
<text x="81.4" y="285.9">外挂型三只（C4）</text>
<text x="11.9" y="292.1">建议最快速度</text>
<text x="58.1" y="292.1">100MM/S</text>
<text x="92.5" y="292.1">250MM/S</text>
<text x="127" y="292">500MM/S</text>
</g>
<g font-size="4.2">
<text x="301.9" y="249.6">GTH4-100-BC-M05-C4</text>
<text x="259" y="267">2022/9/24</text>
</g>
<g font-size="4.1">
<text x="125.5" y="30.9">134 滑台原点</text>
<text x="196.9" y="30.9">100 有效行程</text>
<text x="118.3" y="39.9">79</text>
<text x="126.9" y="39.9">1 滑台极限位置</text>
<text x="186.6" y="41.2">40</text>
<text x="186.8" y="36.7">90</text>
<text x="199.4" y="41.7" transform="rotate(-90 199.4 41.7)">35</text>
<text x="278" y="39.1">25</text>
<text x="286.5" y="39.1">1 滑台极限位置</text>
<text x="145.5" y="76.4">4 x M4</text>
<text x="163.4" y="76.4">9.5</text>
<text x="189.5" y="76.3">2 x</text>
<text x="202.8" y="76.3">3 H7</text>
<text x="218.8" y="76.3">4.5</text>
<text x="195.3" y="96.6">314</text>
<text x="347.6" y="96.4">43</text>
<text x="367.1" y="115.3" transform="rotate(-90 367.1 115.3)">52</text>
<text x="320.3" y="125.2">基准面</text>
<text x="326.8" y="132">21.70</text>
<text x="352.7" y="132">22</text>
<text x="349.7" y="153.9">A</text>
<text x="144.6" y="160.6">89</text>
<text x="188.8" y="160.6">100</text>
<text x="226.3" y="160.6">75</text>
<text x="259.5" y="160.6">50</text>
<text x="345.6" y="159.1">2 : 1</text>
<text x="339" y="176.2" transform="rotate(-90 339 176.2)">+0.012</text>
<text x="343.1" y="174.2" transform="rotate(-90 343.1 174.2)">0</text>
<text x="355.7" y="174.4">1</text>
<text x="254" y="181">A</text>
<text x="278.5" y="180.1" transform="rotate(-90 278.5 180.1)">36</text>
<text x="285.5" y="180.1" transform="rotate(-90 285.5 180.1)">44</text>
<text x="343.1" y="180.3" transform="rotate(-90 343.1 180.3)">4</text>
<text x="172.8" y="195.9">2 x</text>
<text x="186.2" y="195.9">4 H7</text>
<text x="202.2" y="195.9">4</text>
<text x="139.9" y="201.6">89</text>
<text x="182.6" y="201.6">100</text>
<text x="231.5" y="201.6">75</text>
<text x="257.4" y="199.6">6 x M4</text>
<text x="276.6" y="199.6">10</text>
<text x="262.4" y="204.6">3.40 贯穿</text>
<text x="221.3" y="247.4">1</text>
<text x="131.6" y="253.2">1010</text>
<text x="218.2" y="257.4">序号</text>
<text x="221.3" y="252.4">2</text>
<text x="230.7" y="257.4">修 订 版 次</text>
<text x="255.9" y="257.4">设计变更编号</text>
<text x="225" y="262.4">设</text>
<text x="238.8" y="262.4">计</text>
<text x="252.5" y="262.4">变</text>
<text x="266.2" y="262.4">更</text>
<text x="218.4" y="267.4">设 计</text>
<text x="367.9" y="269.9">1:2</text>
<text x="218.4" y="272.4">校 核</text>
<text x="218.4" y="277.4">批 准</text>
<text x="218.9" y="282.9">技术要求：</text>
<text x="229.2" y="287.4">1、未标注公差全部 0.1</text>
<text x="229.1" y="291.9">2、未标注倒角全部C0.3</text>
</g>
</svg>
